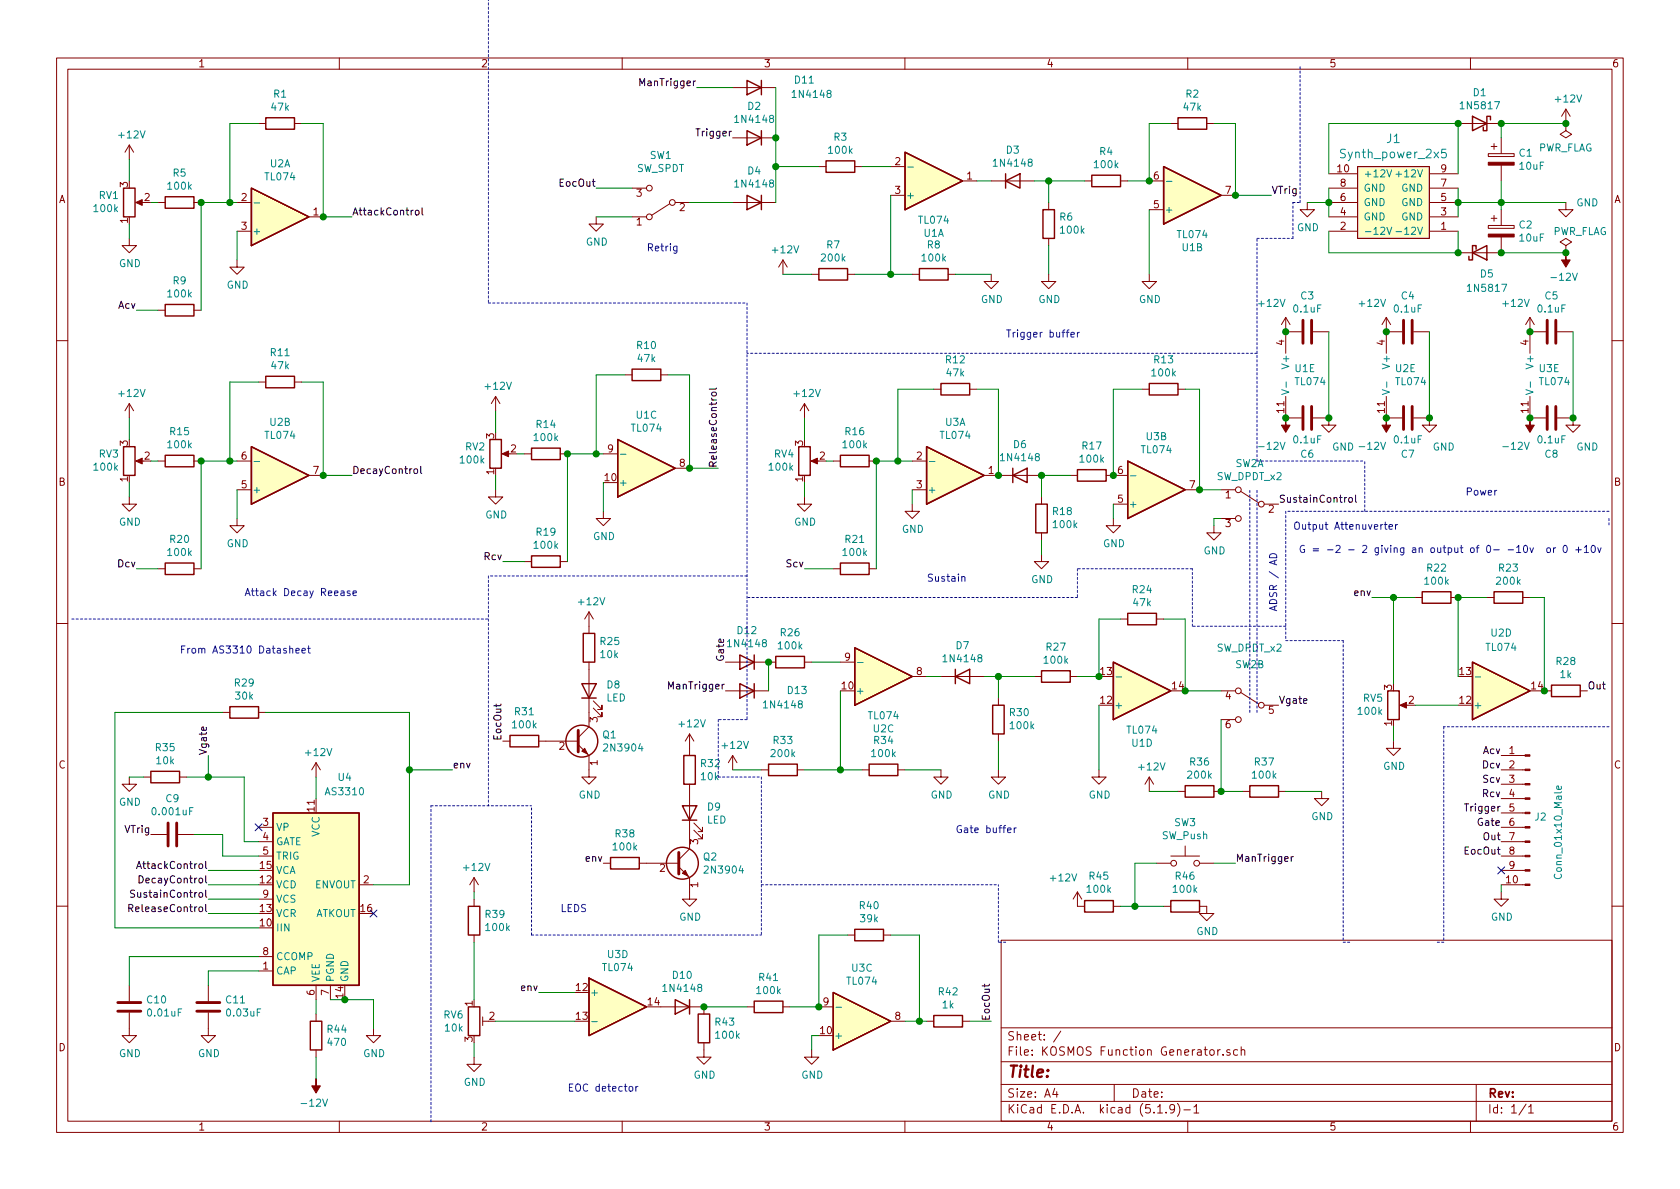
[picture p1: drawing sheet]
<svg xmlns="http://www.w3.org/2000/svg" width="297mm" height="210mm" viewBox="0 0 297 210" stroke-linecap="round" stroke-linejoin="round" font-family="sans-serif">
<g fill="none" stroke="#840000" stroke-width=".18">
<path d="M10 10.3h277v189.9h-277zM12 12.2h273v186.1h-273zM60 10.3v1.9M110 10.3v1.9M129.5 15.5h7.7M160 10.3v1.9M210 10.3v1.9M260 10.3v1.9M276.9 19.3l-.8 1.3M276.9 19.3v2.5M276.9 19.3l.7 1.3M22.9 25.6l-.8 1.3"/>
<path d="M22.9 25.6v2.6M22.9 25.6l.7 1.3M24.4 35.8h1M27.9 35.8h1.3M34.3 35.8h1.3M41.9 35.8h2.5M45.7 21.8h1.3M52.1 21.8h1.2M54.6 38.3h2.5M105.4 38.3v1.3h1.3l-1.3 1.3-1.3-1.3h1.3M111.8 38.3h2.5M111.8 33.3h2.5"/>
<path d="M118.4 36.1l-3.2 2M119.4 35.8h2.5M129.5 35.8h7.7M129.5 24.4h7.7M144.8 29.5h1.2M151.1 29.5h1.3M157.5 29.5h2.5M157.5 34.5h2.5M170.2 32h2.5M175.3 32h7.6M185.4 35.8v1.3M191.8 32h1.2"/>
<path d="M198.1 32h1.3M203.2 32h2.5M203.2 37.1h2.5M207 21.8h1.3M213.4 21.8h1.2M215.9 34.5h2.5M231.1 35.8v1.3h1.3l-1.3 1.2-1.2-1.2h1.2M234.9 35.8h5.1M234.9 38.3h5.1M234.9 33.3h5.1M234.9 30.7h5.1M240 29.5h12.7v12.7h-12.7z"/>
<path d="M252.7 35.8h5.1M252.7 38.3h5.1M252.7 33.3h5.1M252.7 30.7h5.1M257.8 21.8h7.6M263.1 27.2h4.6v.5h-4.6zM263.1 39.9h4.6v.5h-4.6zM263.7 25.9h1M263.7 38.6h1M264.2 25.4v1M264.2 38.1v1M265.4 24.4v2.8"/>
<path d="M265.4 29.2v2.8M265.4 37.1v2.8M276.9 35.8v1.3h1.2l-1.2 1.2-1.3-1.2h1.3M276.9 21.8v1.3l1 .6-1 .7-1.1-.7 1.1-.6M276.9 21.8h.1M22.9 42.2v1.2h1.2l-1.2 1.3-1.3-1.3h1.3M27.9 54.9h1.3M34.3 54.9h1.3M41.9 46v1.2h1.3l-1.3 1.3-1.3-1.3h1.3M41.9 40.9h2.5M138.4 46l-.7 1.2M138.4 46v2.5"/>
<path d="M138.4 46l.8 1.2M143.5 48.5h1.3M149.9 48.5h1.2M161.3 48.5h1.3M167.6 48.5h1.3M175.3 48.5v1.3h1.2l-1.2 1.2-1.3-1.2h1.3M185.4 48.5v1.3h1.3l-1.3 1.2-1.3-1.2h1.3M185.4 42.2v1.2M203.2 48.5v1.3h1.3l-1.3 1.2-1.3-1.2h1.3M227.3 56.1v6.4M227.3 58.7h2.8M227.3 56.1l-.7 1.3"/>
<path d="M227.3 56.1l.8 1.3M232.2 58.7h2.7M234.9 40.9h5.1M245.1 58.7h2.8M245.1 56.1v6.4M245.1 56.1l-.8 1.3M245.1 56.1l.8 1.3M249.9 58.7h2.8M252.7 40.9h5.1M265.4 41.9v2.8h-7.6M270.5 58.7h2.8M270.5 56.1l-.8 1.3"/>
<path d="M270.5 56.1v6.4M270.5 56.1l.8 1.3M275.3 58.7h2.8M276.9 43.4l1-.6-1-.6-1.1 .6 1.1 .6v1.3M276.9 44.7h.1M10 60.2h2M22.9 71.4v2.5M22.9 71.4l-.8 1.2M22.9 71.4l.7 1.2M45.7 67.6h1.3M52.1 67.6h1.2M87.6 70.1l-.7 1.3"/>
<path d="M87.6 70.1v2.5M87.6 70.1l.8 1.3M110.5 66.3h1.3M116.8 66.3h1.3M142.2 71.4l-.7 1.2M142.2 71.4v2.5M142.2 71.4l.8 1.2M165.1 68.8h1.3M171.4 68.8h1.3M201.9 68.8h1.3M208.3 68.8h1.2M227.3 70.1v3.8h2.8"/>
<path d="M232.2 73.9h2.7v1.3h1.3l-1.3 1.2-1.2-1.2h1.2M245.1 70.1v3.8h2.8M249.9 73.9h2.8v1.3h1.3l-1.3 1.2-1.2-1.2h1.2M270.5 70.1v3.8h2.8M275.3 73.9h2.8v1.3h1.3l-1.3 1.2-1.2-1.2h1.2M285 60.2h2M22.9 87.9v1.2h1.2l-1.2 1.3-1.3-1.3h1.3M24.4 81.5h1M27.9 81.5h1.3M34.3 81.5h1.3M41.9 91.7v1.3h1.3l-1.3 1.2-1.3-1.2h1.3M41.9 81.5h2.5"/>
<path d="M41.9 86.6h2.5M54.6 84.1h2.5M87.6 86.6v1.3h1.3l-1.3 1.2-1.2-1.2h1.2M89.2 80.3h1M92.7 80.3h1.3M92.7 99.3h1.3M99.1 80.3h1.2M99.1 99.3h1.2M106.7 90.4v1.3h1.2l-1.2 1.3-1.3-1.3h1.3M106.7 80.3h2.5M119.4 82.8h2.5M142.2 87.9v1.2h1.3l-1.3 1.3-1.2-1.3h1.2"/>
<path d="M143.8 81.5h1M147.3 81.5h1.3M153.7 81.5h1.2M161.3 89.1v1.3h1.3l-1.3 1.3-1.3-1.3h1.3M161.3 81.5h2.5M161.3 86.6h2.5M174 84.1h10.1M184.1 98v1.3h1.3l-1.3 1.3-1.2-1.3h1.2M184.1 87.9v1.2M184.1 94.2v1.3M189.2 84.1h1.3M195.6 84.1h3.8"/>
<path d="M196.8 91.7v1.3h1.3l-1.3 1.2-1.2-1.2h1.2M196.8 89.1h2.6M209.5 86.6h2.6M214.6 93v1.2h1.3l-1.3 1.3-1.2-1.3h1.2M215.9 86.6h2.5M215.9 91.7h2.5M219.3 86.9l3.2 2M223.5 89.1h2.6M10 110.3h2M27.9 100.6h1.3M34.3 100.6h1.3M104.1 108.2l-.7 1.3"/>
<path d="M104.1 108.2v3.8M104.1 117.1v11.4l-1.9 1.9M104.1 108.2l.8 1.3M128.3 117.1h8.9M142.2 117.1h1.3M147.3 100.6h1.3M148.6 117.1h2.5M153.7 100.6h1.2M161.3 119.6h2.5M166.4 119.6h7.6M182.9 119.6h1.2M189.2 119.6h1.3"/>
<path d="M198.1 109.5h1.3M204.5 109.5h1.2M250.2 105.7h1.3M256.5 105.7h1.3M262.9 105.7h1.3M269.2 105.7h1.3M285 110.3h2M22.9 137.4v1.3h1.2l-1.2 1.2-1.3-1.2h1.3M25.4 137.4h1.3M31.7 137.4h1.3M39.4 126h1.2M45.7 126h1.3"/>
<path d="M55.9 134.9l-.8 1.2M55.9 134.9v2.5M55.9 134.9l.7 1.2M88.9 131.1h1.3M95.2 131.1h7M102.2 131.7l1.9 1.9v3.8h1.3l-1.3 1.3-1.2-1.3h1.2M104.9 125.2l1.5 1.5v-.7v.7h-.7M104.9 123.9l1.5 1.6v-.8v.8h-.7M121.9 129.8l-.7 1.3M121.9 129.8v3.8M121.9 138.7v11.4l-1.9 1.9M121.9 129.8l.8 1.3"/>
<path d="M128.3 122.2h7.6M129.5 133.6l-.7 1.3M129.5 133.6v2.5M129.5 133.6l.8 1.3M134.6 136.1h1.3M141 136.1h1.2M152.4 136.1h1.3M158.7 136.1h1.3M166.4 136.1v1.3h1.2l-1.2 1.3-1.3-1.3h1.3M176.5 136.1v1.3h1.3l-1.3 1.3-1.2-1.3h1.2M176.5 123.4v1.3M176.5 129.8v1.3"/>
<path d="M194.3 136.1v1.3h1.3l-1.3 1.3-1.3-1.3h1.3M203.2 137.4l-.8 1.3M203.2 137.4v2.5M203.2 137.4l.8 1.3M208.3 139.9h1.2M214.6 139.9h1.3M215.9 122.2h2.5M215.9 127.2h2.5M219.3 122.4l3.2 2.1M219.7 139.9h1.3M223.5 124.7h2.6M226.1 139.9h1.2"/>
<path d="M233.7 139.9v1.3h1.2l-1.2 1.3-1.3-1.3h1.3M246.4 131.1v1.2h1.2l-1.2 1.3-1.3-1.3h1.3M247.9 124.7h1M265.4 136.1h4.2M265.4 138.7h4.2M265.4 133.6h4.2M273 122.2h1.3M279.4 122.2h1.3M26.7 147.6h2.8M31.5 147.6h2.8M45.7 151.4h2.6M45.7 148.8h2.6"/>
<path d="M45.7 146.3h2.6M45.7 159h2.6M63.5 156.5h2.5M83.8 155.2l-.7 1.3M83.8 155.2v2.5M83.8 159v1.3M83.8 155.2l.8 1.3M106.7 152.6h1.2M113 152.6h7M120 153.3l1.9 1.9v3.8h1.3l-1.3 1.3-1.3-1.3h1.3M122.7 146.8l1.5 1.5v-.7v.7h-.8M122.7 145.5l1.5 1.6v-.8v.8h-.8"/>
<path d="M190.5 157.7l-.8 1.3M190.5 157.7v2.6h1.3M190.5 157.7l.8 1.3M204.5 152.6h2.5M207 151.4h5.1M209.5 149.6v1.8M212.1 152.6h2.5M265.4 157.7v1.3h1.3l-1.3 1.3-1.2-1.3h1.2M265.4 156.5h4.2M265.4 153.9h4.2M265.4 151.4h4.2M265.4 148.8h4.2"/>
<path d="M265.4 146.3h4.2M265.4 143.8h4.2M265.4 141.2h4.2M10 160.2h2M22.9 179.1v4h1.2l-1.2 1.3-1.3-1.3h1.3M22.9 174.2v2.8M36.8 179.1v4h1.3l-1.3 1.3-1.2-1.3h1.2M36.8 174.2v2.8M45.7 171.7h2.6M45.7 169.2h2.6M55.9 174.2v2.6M55.9 179.3v1.3"/>
<path d="M58.4 174.2v2.6M83.8 165.3v1.3M85.3 179.8v1.6M116.8 178h7.7v1.3M132.1 178h1.2M138.4 178h1.3M144.8 178h2.5M149.9 165.3h1.2M156.2 165.3h1.3M177 166.3h108v32h-108zM196.8 160.3h1.3M205.7 160.3h1.3"/>
<path d="M212.1 160.3h1.3v1.2h1.2l-1.2 1.3-1.3-1.3h1.3M285 160.2h2M55.9 185.7v1.2M60 198.3v1.9M66 181.9v1.2h1.3l-1.3 1.3-1.2-1.3h1.2M83.8 186.9v1.3h1.3l-1.3 1.3-1.3-1.3h1.3M85.3 180.6h1.1M110 198.3v1.9M124.5 184.4v2.5h1.2l-1.2 1.3-1.3-1.3h1.3M143.5 185.7v1.2h1.3l-1.3 1.3-1.3-1.3h1.3M157.5 180.6h2.5M160 198.3v1.9"/>
<path d="M163.8 180.6h1.3M170.2 180.6h1.2M177 194.8h108M177 191.8h108M177 187.8h108M177 181.8h108M186.5 192.5l-.4 1h1M186.8 193v1M187.6 182.3l-1.3 2M197 191.8v3M204.7 196.8h.8M206.2 196.7v.1"/>
<path d="M207.7 196l-.1 .1a.48 .48 0 0 1-.6 .1l-.2-.2 .2-.6a.48 .48 0 0 1 .6 .1 1.27 1.27 0 0 1-.2 1.2l-.4 .1M208.2 195.1a1.71 1.71 0 0 1 0 2.3M209.3 196.3h1.2M210 198.3v1.9M211.1 195.8l.4-.5v1.5M211.1 196.8h.9M214 185.7l.2-.1 .4 .1v.8l-.2 .1-.4-.1zM215.3 185.6v1M215.7 185.6l-.4 .3M216.3 186.5v.1M217.4 185.7l-.3-.1-.2 .2 .1 .2 .4 .2v.3h-.5M218.8 185.7l-.4-.1-.3 .3 .1 .6 .2 .1 .4-.1"/>
<path d="M219.5 185.7l.2-.1 .3 .1 .1 .9M219.5 185.1v1.5M260 198.3v1.9M261 191.8v6.5M269.8 195.2l-1.2 2M270.3 195.8l.4-.5v1.5M270.3 196.8h.8"/>
<circle cx="114.8" cy="38.3" r=".51"/>
<circle cx="114.8" cy="33.3" r=".51"/>
<circle cx="118.9" cy="35.8" r=".51"/>
<circle cx="218.9" cy="86.6" r=".51"/>
<circle cx="218.9" cy="91.7" r=".51"/>
<circle cx="223" cy="89.1" r=".51"/>
<circle cx="218.9" cy="122.2" r=".51"/>
<circle cx="218.9" cy="127.2" r=".51"/>
<circle cx="223" cy="124.7" r=".51"/>
<circle cx="207.5" cy="152.6" r=".51"/>
<circle cx="211.6" cy="152.6" r=".51"/>
</g>
<g fill="#ffffc2" stroke="#ffffc2" stroke-width=".18">
<path d="M196.8 117.1l10.2 5.1-10.2 5z"/>
<path d="M160 26.9l10.2 5.1-10.2 5.1z"/>
<path d="M205.7 29.5l10.2 5-10.2 5.1z"/>
<path d="M151.1 114.5l10.2 5.1-10.2 5.1z"/>
<path d="M163.8 79l10.2 5.1-10.2 5z"/>
<path d="M199.4 81.5l10.1 5.1-10.1 5.1z"/>
<path d="M147.3 175.5l10.2 5.1-10.2 5.1z"/>
<path d="M104.1 173l10.2 5-10.2 5.1z"/>
<path d="M240 29.5h12.7v12.7h-12.7z"/>
<path d="M109.2 77.7l10.2 5.1-10.2 5.1z"/>
<path d="M260.3 117.1l10.2 5.1-10.2 5z"/>
<path d="M44.4 79l10.2 5.1-10.2 5z"/>
<path d="M48.3 143.8h15.2v30.4h-15.2z"/>
<path d="M44.4 33.3l10.2 5-10.2 5.1z"/>
</g>
<g fill="none" stroke="#840000" stroke-width=".25">
<path d="M132.1 14.2l2.5 1.3-2.5 1.3zM134.6 14.2v2.6M21.8 33.3h2.1v5h-2.1zM29.2 34.8h5.1v2h-5.1zM44.4 33.3l10.2 5-10.2 5.1zM47 20.8h5.1v2.1h-5.1zM132.1 34.5l2.5 1.3-2.5 1.3zM132.1 23.1l2.5 1.3-2.5 1.2zM134.6 23.1v2.5M134.6 34.5v2.6M146 28.4h5.1v2.1h-5.1zM160 26.9l10.2 5.1-10.2 5.1z"/>
<path d="M177.8 32l2.5-1.3v2.6zM177.8 30.7v2.6M184.4 37.1h2v5.1h-2zM193 31h5.1v2h-5.1zM205.7 29.5l10.2 5-10.2 5.1zM208.3 20.8h5.1v2.1h-5.1zM260.3 20.6l2.6 1.2-2.6 1.3zM263.5 21.2v-.6h-.6v2.5h-.6v-.6M29.2 53.8h5.1v2.1h-5.1zM144.8 47.5h5.1v2h-5.1zM162.6 47.5h5v2h-5zM260.3 44.7l2.6-1.3v2.6z"/>
<path d="M261 44.1v-.7h-.7v2.6h-.6v-.7M21.8 79h2.1v5.1h-2.1zM44.4 79l10.2 5.1-10.2 5zM47 66.5h5.1v2.1h-5.1zM86.6 77.7h2v5.1h-2zM94 79.2h5.1v2.1h-5.1zM109.2 77.7l10.2 5.1-10.2 5.1zM111.8 65.3h5v2h-5zM141.2 79h2.1v5.1h-2.1zM163.8 79l10.2 5.1-10.2 5zM166.4 67.8h5v2h-5zM203.2 67.8h5.1v2h-5.1z"/>
<path d="M29.2 99.6h5.1v2h-5.1zM29.2 80.5h5.1v2h-5.1zM94 98.3h5.1v2h-5.1zM148.6 80.5h5.1v2h-5.1zM148.6 99.6h5.1v2h-5.1zM179.1 84.1l2.5-1.3v2.5zM179.1 82.8v2.5M183.1 89.1h2.1v5.1h-2.1zM190.5 83.1h5.1v2h-5.1zM199.4 81.5l10.1 5.1-10.1 5.1zM103.1 112h2.1v5.1h-2.1zM130.8 115.8l2.5 1.3-2.5 1.3z"/>
<path d="M133.3 115.8v2.6M137.2 116.1h5v2h-5zM151.1 114.5l10.2 5.1-10.2 5.1zM168.9 119.6l2.5-1.2v2.5zM168.9 118.4v2.5M184.1 118.6h5.1v2h-5.1zM196.8 117.1l10.2 5.1-10.2 5zM199.4 108.5h5.1v2h-5.1zM251.5 104.6h5v2.1h-5zM260.3 117.1l10.2 5.1-10.2 5zM264.2 104.6h5v2.1h-5zM26.7 136.4h5v2h-5z"/>
<path d="M40.6 125h5.1v2h-5.1zM90.2 130h5v2.1h-5zM102.9 120.9h2.5l-1.3 2.5zM102.9 123.4h2.5M120.9 133.6h2v5.1h-2zM130.8 120.9l2.5 1.3-2.5 1.2zM133.3 120.9v2.5M135.9 135.1h5.1v2.1h-5.1zM153.7 135.1h5v2.1h-5zM175.5 124.7h2v5.1h-2zM209.5 138.9h5.1v2.1h-5.1zM221 138.9h5.1v2.1h-5.1z"/>
<path d="M245.4 122.2h2v5h-2zM274.3 121.2h5.1v2h-5.1zM48.3 143.8h15.2v30.4h-15.2zM107.9 151.6h5.1v2.1h-5.1zM120.6 142.5h2.6l-1.3 2.5zM120.6 145h2.6M191.8 159.3h5v2h-5zM207 159.3h5.1v2h-5.1zM82.8 178h2v5.1h-2zM82.8 160.3h2v5h-2zM104.1 173l10.2 5-10.2 5.1zM119.4 176.8l2.5 1.2-2.5 1.3z"/>
<path d="M121.9 176.8v2.5M123.4 179.3h2.1v5.1h-2.1zM133.3 177h5.1v2.1h-5.1zM147.3 175.5l10.2 5.1-10.2 5.1zM151.1 164.3h5.1v2.1h-5.1zM165.1 179.6h5.1v2h-5.1zM54.9 180.6h2v5.1h-2z"/>
<circle cx="102.9" cy="131.1" r="2.82"/>
<circle cx="120.6" cy="152.6" r="2.82"/>
</g>
<g fill="none" stroke="#008484" stroke-width=".18">
<path d="M44.9 35.9h1M160.5 29.5h1M206.2 32.1h1M245.2 30l.4 1.3 .5-1.3M246.8 30.8h1M255.7 26.4h-.8v.7l.2-.1h.5l.1 .2v.6l-.3 .1h-.3l-.2-.1M245.2 40.2l.4 1.2 .5-1.2M246.8 41h1M226.6 68.9l1.3 .4-1.3 .5M227.4 67.5v1M244.4 68.9l1.3 .4-1.3 .5M245.2 67.5v1"/>
<path d="M269.8 68.9l1.3 .4-1.3 .5M270.6 67.5v1M44.9 81.6h1M109.7 80.3h1M164.3 81.6h1M199.9 84.1h1M151.6 117.2h1M197.3 119.7h1M260.8 119.7h1M276 139l.1 .4-.2 .2-.6-.1v-.5h.2l.1 .6M147.8 178.1h1M104.6 180.7h1"/>
</g>
<g fill="none" stroke="#840000" stroke-width=".51">
<path d="M230.4 56.6v4.1M231.9 56.6v4.1M248.2 56.6v4.1M249.7 56.6v4.1M273.6 56.6v4.1M275.1 56.6v4.1M230.4 71.9v4M231.9 71.9v4M248.2 71.9v4M249.7 71.9v4M273.6 71.9v4M275.1 71.9v4"/>
<path d="M102.2 129.2v3.8M29.7 145.5v4.1M31.2 145.5v4.1M120 150.7v3.9M20.8 177.3h4.1M20.8 178.8h4.1M34.8 177.3h4.1M34.8 178.8h4.1"/>
</g>
<g fill="#840000" stroke="#840000" stroke-width=".18">
<path d="M227.3 73.9v1.3h.8l-.8 1.2-.7-1.2h.7z"/>
<path d="M247.5 124.7l1.2-.5v1z"/>
<path d="M270.5 73.9v1.3h.8l-.8 1.2-.8-1.2h.8z"/>
<path d="M143.4 81.5l1.1-.5v1z"/>
<path d="M102.9 132.8l.5-.5 .5 1z"/>
<path d="M263.1 28.7h4.6v.5h-4.6z"/>
<path d="M263.1 41.4h4.6v.5h-4.6z"/>
<path d="M276.9 44.7v1.3h.7l-.7 1.2-.8-1.2h.8z"/>
<path d="M120.6 154.4l.6-.5 .5 1z"/>
<path d="M269.6 156.3h.9v.3h-.9z"/>
<path d="M269.6 153.8h.9v.2h-.9z"/>
<path d="M269.6 151.3h.9v.2h-.9z"/>
<path d="M269.6 148.7h.9v.3h-.9z"/>
<path d="M269.6 146.2h.9v.2h-.9z"/>
<path d="M269.6 143.6h.9v.3h-.9z"/>
<path d="M269.6 141.1h.9v.2h-.9z"/>
<path d="M269.6 138.6h.9v.2h-.9z"/>
<path d="M269.6 136h.9v.3h-.9z"/>
<path d="M269.6 133.5h.9v.2h-.9z"/>
<path d="M24 35.8l1.1-.5v1z"/>
<path d="M245.1 73.9v1.3h.8l-.8 1.2-.8-1.2h.8z"/>
<path d="M24 81.5l1.1-.5v1z"/>
<path d="M88.8 80.3l1.1-.5v1z"/>
<path d="M55.9 190.7v1.3h.7l-.7 1.3-.8-1.3h.8z"/>
</g>
<g fill="none" stroke="#0000c2" stroke-width=".18" stroke-dasharray=".4 .4">
<path d="M86.4 0v53.6M228.6 35.8h1.3M229.9 35.8v-24.1M86.4 53.6h45.7M132.1 53.6v73.6M222.2 42.2h6.4M228.6 42.2v-6.4M222.2 62.5h-90.1M222.2 81.5v-39.3M222.2 81.5h19.1M227.3 90.4v22.9M241.3 90.4v-8.9"/>
<path d="M284.5 90.4h-57.2M284.5 91.7v1.3M12.7 109.5h73.7M86.4 101.8v40.7M132.1 101.8h-45.7M190.5 100.6v5.1M190.5 105.7h-58.4M210.8 110.7v-10.1M210.8 100.6h-20.3M227.3 113.3h10.2M227.3 110.7h-16.5M237.5 113.3v53.3"/>
<path d="M127 127.2v10.2M127 137.4h7.6M132.1 127.2h-5.1M134.6 137.4v27.9M221 126v-39.4M222.2 126v-39.4M255.3 128.5v38.1M284.5 128.5h-29.2M76.2 142.5h17.8M134.6 156.5h41.9M94 165.3v-22.8M94 165.3h40.6"/>
<path d="M176.5 166.6v-10.1M177.8 166.6h-1.3M237.5 166.6h1.3M255.3 166.6h-1.3M76.2 198.4v-55.9"/>
</g>
<g fill="none" stroke="#008400" stroke-width=".18">
<path d="M123.2 15.5h6.3M137.2 15.5v20.3M22.9 28.2v3.8M22.9 39.6v2.6M26.7 35.8h1.2M41.9 35.8h-6.3v19.1M45.7 21.8h-5.1v14M53.3 21.8h3.8v16.5h5.1M105.4 38.3h6.4M105.4 33.3h6.4M121.9 35.8h7.6M137.2 29.5h7.6"/>
<path d="M152.4 29.5h5.1M157.5 34.5v14M172.7 32h2.6M182.9 32h8.9M185.4 32v3.8M203.2 37.1v11.4M207 21.8h-3.8v10.2h-3.8M214.6 21.8h3.8v12.7h6.4M231.1 35.8h3.8M234.9 30.7v-8.9h22.9v8.9M234.9 33.3v5M257.8 35.8h19.1"/>
<path d="M257.8 33.3v5M265.4 32v5.1M276.9 21.8h-11.5v2.6M24.1 54.9h3.8M41.9 40.9v5.1M138.4 48.5h5.1M151.1 48.5h10.2M168.9 48.5h6.4M185.4 43.4v5.1M234.9 40.9v3.8h22.9v-3.8M234.9 58.7v15.2M252.7 58.7v15.2"/>
<path d="M265.4 44.7h11.5M278.1 58.7v15.2M22.9 73.9v3.8M45.7 67.6h-5.1v13.9M53.3 67.6h3.8v16.5h5.1M87.6 72.6v3.8M110.5 66.3h-5.1v14M118.1 66.3h3.8v16.5h5.1M142.2 73.9v3.8M165.1 68.8h-6.4v12.7M172.7 68.8h3.8v15.3M201.9 68.8h-5.1v15.3"/>
<path d="M209.5 68.8h2.6v17.8h3.8M22.9 85.3v2.6M26.7 81.5h1.2M41.9 81.5h-6.3v19.1M41.9 86.6v5.1M87.6 84.1v2.5M88.9 99.3h3.8M91.4 80.3h1.3M106.7 80.3h-6.4v19M106.7 85.3v5.1M142.2 85.3v2.6M146 81.5h1.3"/>
<path d="M161.3 81.5h-6.4v19.1M161.3 86.6v2.5M184.1 95.5v2.5M189.2 84.1h-5.1v3.8M196.8 89.1v2.6M215.9 91.7h-1.3v1.3M24.1 100.6h3.8M135.9 117.1v5.1M142.2 100.6h5.1M143.5 117.1h5.1M163.8 119.6h2.6M174 119.6h8.9"/>
<path d="M176.5 119.6v3.8M198.1 109.5h-3.8v10.1h-3.8M205.7 109.5h3.8v12.7h6.4M242.6 105.7h7.6M246.4 105.7v15.2M262.9 105.7h-5.1v13.9M270.5 105.7h2.5v16.5M22.9 137.4h2.5M33 137.4h10.2v11.4h2.5M36.8 133.6v3.8M39.4 126h-19.1v38.1h25.4M47 126h25.4v30.5h-6.4"/>
<path d="M55.9 137.4v3.8M72.4 136.1h7.6M129.5 136.1h5.1M142.2 136.1h10.2M148.6 122.2v13.9M160 136.1h6.4M176.5 131.1v5M194.3 124.7v11.4M203.2 139.9h5.1M215.9 127.2v12.7h3.8M227.3 139.9h6.4M246.4 128.5v2.6"/>
<path d="M250.2 124.7h7.6M34.3 147.6h5.1v3.8h6.3M36.8 156.5h8.9M36.8 153.9h8.9M36.8 159h8.9M83.8 157.7v1.3M204.5 152.6h-3.8v7.7M214.6 152.6h3.8M265.4 156.5v1.2M36.8 161.5h8.9M45.7 171.7h-8.9v2.5M45.7 169.2h-22.8v5"/>
<path d="M55.9 176.8v2.5M58.4 176.8h7.6v5.1M83.8 166.6v10.2M95.2 175.5h6.4M124.5 178h7.6M149.9 165.3h-5.1v12.7h-5.1M157.5 165.3h5.1v15.3M198.1 160.3h7.6M55.9 186.9v3.8M83.8 184.4v2.5M87.6 180.6h14M144.8 183.1h-1.3v2.6"/>
<path d="M160 180.6h3.8M171.4 180.6h3.9"/>
</g>
<g fill="none" stroke="#000" stroke-width=".18">
<path d="M73.5 37.2h.3l.3 .2-.1 .6h-.3l-.2-.1zM74.6 36.7v1.1l.2 .2M125.9 69.5l.5-.2 .3 .3-.1 .3-.5 .1-.3-.2zM126.7 68.6l-.2 .2h-1.1M73.2 83l.2-.1 .3 .1 .1 .1-.1 .6h-.3l-.2-.1zM74.4 82.5v1.1l.2 .1M238.6 88h.3l.2 .1-.1 .7h-.3l-.2-.2zM239.7 87.5v1.1l.2 .2M87.7 124.5v.5M88.6 124.5l-.2 .3h-1.1M23.8 157.5l-.5-.1-.2 .3 .1 .3 .5 .2v.3l-.2 .2-.4-.1M24.2 153.6l.4-1.3 .4 1.3"/>
<path d="M24.3 153.2h.6M24.6 154.9a.64 .64 0 0 1 .7 .6 .64 .64 0 0 1-.7 .6zM36.4 159.9v1.1l.2 .2M36.4 157.4v1.1l.2 .2M36.4 154.9v1.1l.2 .1M36.4 152.3v1.1l.2 .2M228.3 151.5v.8M228.7 151.5l-.4 .2M22.8 160.6l.6-.1v-.4l-.1-.2h-.5v1.3M23.1 160.6l.4 .6M174.1 174v.5M174.9 174l-.1 .3h-1.1"/>
</g>
<g fill="none" stroke="#0000c2" stroke-width=".18">
<path d="M119.7 43.5l-.1 1.2-.1 .1-.3-.1M119.7 43.6l-.4-.1-.2 .3 .1 .5h.5M189.4 59.2l.6-.1-.1-.3h-.4l-.1 .1v.7h.5M190.5 58.8v.8M190.9 58.8l-.4 .2M224.6 98a.67 .67 0 0 1 .8-.1 .67 .67 0 0 1 .3 .7h-1.2zM244.8 92.8h.4M244.9 92.3v1.1l.3 .2M245.6 93.2l.6-.1v-.3h-.4l-.2 .1 .1 .6h.5M246.7 92.8v.8M247.1 92.8l-.4 .2M266.6 97.2h1"/>
<path d="M268.1 96.8l.4-.4v1.3M268.1 97.7h.8M269.5 96.6l.2-.2a.69 .69 0 0 1 .4 .7 .69 .69 0 0 1-.4 .6l-.3-.2v-.3zM270.5 96.9l.3 .8 .3-.8M273.6 96.9h.3l.2 .1v.5l-.1 .2h-.3l-.2-.1v-.5zM274.7 96.9v.8M275.1 96.9l-.4 .2M276.6 96.5l.1-.1a.67 .67 0 0 1 .4 .7 .67 .67 0 0 1-.4 .6 .83 .83 0 0 1-.1-1.2zM278.6 97.2h1M279.1 96.7v1M280.1 96.8l.4-.4v1.3M280.1 97.7h.7"/>
<path d="M281.5 96.6l.1-.2a.67 .67 0 0 1 .5 .7 .67 .67 0 0 1-.5 .6l-.3-.5zM282.5 96.9l.3 .8 .3-.8M52.3 115.1l.6-.1v-.3l-.4-.1-.2 .2 .1 .6h.5M53.4 115.1l.6-.1-.1-.3-.3-.1-.2 .2 .1 .6h.4M54.4 114.6h.5M54.6 114.2v1.1l.3 .2M60.3 104.5h.5v.8M60.8 104.8h-.4l-.2 .2 .1 .3h.5M61.9 104.5h-.3l-.2 .2v.1l.5 .2v.3h-.5M62.4 104.9l.6-.1v-.3h-.4l-.2 .2 .1 .6h.5M170.1 102.1l.2-.2 .2 .1 .1 .8M178.2 146.8l.6-.1-.1-.2-.3-.1-.2 .2v.6h.5"/>
<path d="M179.3 146.4v.8M179.7 146.4l-.3 .1-.1 .1M111.3 192.2l.3-.1 .2 .1 .1 .5-.1 .2-.3 .1-.2-.2zM112.4 192.1v.9M112.8 192.1l-.4 .2"/>
</g>
<g fill="#008400" stroke="#008400" stroke-width=".25">
<circle cx="100.3" cy="80.3" r=".51"/>
<circle cx="200.7" cy="160.3" r=".51"/>
<circle cx="57.2" cy="38.3" r=".51"/>
<circle cx="57.2" cy="84.1" r=".51"/>
<circle cx="121.9" cy="82.8" r=".51"/>
<circle cx="105.4" cy="80.3" r=".51"/>
<circle cx="252.7" cy="73.9" r=".51"/>
<circle cx="40.6" cy="81.5" r=".51"/>
<circle cx="276.9" cy="21.8" r=".51"/>
<circle cx="276.9" cy="44.7" r=".51"/>
<circle cx="35.6" cy="81.5" r=".51"/>
<circle cx="135.9" cy="117.1" r=".51"/>
<circle cx="36.8" cy="137.4" r=".51"/>
<circle cx="265.4" cy="35.8" r=".51"/>
<circle cx="40.6" cy="35.8" r=".51"/>
<circle cx="35.6" cy="35.8" r=".51"/>
<circle cx="61" cy="176.8" r=".51"/>
<circle cx="137.2" cy="24.4" r=".51"/>
<circle cx="245.1" cy="73.9" r=".51"/>
<circle cx="245.1" cy="58.7" r=".51"/>
<circle cx="209.6" cy="122.2" r=".51"/>
<circle cx="203.2" cy="32" r=".51"/>
<circle cx="218.4" cy="34.5" r=".51"/>
<circle cx="148.6" cy="136.1" r=".51"/>
<circle cx="246.4" cy="105.7" r=".51"/>
<circle cx="176.5" cy="119.6" r=".51"/>
<circle cx="257.8" cy="105.7" r=".51"/>
<circle cx="273" cy="122.2" r=".51"/>
<circle cx="194.3" cy="119.6" r=".51"/>
<circle cx="154.9" cy="81.5" r=".51"/>
<circle cx="215.9" cy="139.9" r=".51"/>
<circle cx="137.2" cy="29.5" r=".51"/>
<circle cx="235" cy="35.8" r=".51"/>
<circle cx="257.8" cy="35.8" r=".51"/>
<circle cx="257.8" cy="21.8" r=".51"/>
<circle cx="257.8" cy="44.7" r=".51"/>
<circle cx="265.4" cy="21.8" r=".51"/>
<circle cx="265.4" cy="44.7" r=".51"/>
<circle cx="157.5" cy="48.5" r=".51"/>
<circle cx="278.1" cy="73.9" r=".51"/>
<circle cx="158.8" cy="81.5" r=".51"/>
<circle cx="176.5" cy="84.1" r=".51"/>
<circle cx="196.9" cy="84.1" r=".51"/>
<circle cx="184.2" cy="84.1" r=".51"/>
<circle cx="212.1" cy="86.6" r=".51"/>
<circle cx="72.4" cy="136.1" r=".51"/>
<circle cx="124.5" cy="178" r=".51"/>
<circle cx="144.8" cy="178" r=".51"/>
<circle cx="162.6" cy="180.6" r=".51"/>
<circle cx="235" cy="73.9" r=".51"/>
<circle cx="227.3" cy="73.9" r=".51"/>
<circle cx="227.3" cy="58.7" r=".51"/>
<circle cx="270.5" cy="73.9" r=".51"/>
<circle cx="270.5" cy="58.7" r=".51"/>
<circle cx="185.4" cy="32" r=".51"/>
</g>
<path d="M45.1 145.7l1.2 1.2M46.3 145.7l-1.2 1.2M264.8 153.3l1.2 1.2M266 153.3l-1.2 1.2M65.4 160.9l1.2 1.2M66.6 160.9l-1.2 1.2" fill="none" stroke="#000084" stroke-width=".18"/>
<text font-size="2.8" fill="#840000" x="178" y="190.5">Title:</text>
<g font-size="2.1" fill="#008484">
<text x="237.4" y="28">Synth_power_2x5</text>
<text x="245.2" y="25.3">J1</text>
</g>
<g font-size="2.1" fill="#840000">
<text x="178" y="184">Sheet: /</text>
<text x="178" y="186.7">File: KOSMOS Function Generator.sch</text>
<text x="178" y="196.9">KiCad E.D.A. kicad (5.1.9)-1</text>
<text x="178" y="194.1">Size: A4</text>
<text x="200" y="194.1">Date:</text>
<text x="263" y="194.1">Rev:</text>
<text x="263" y="196.9">Id: 1/1</text>
</g>
<g font-size="1.8" fill="#840000">
<text x="35" y="11.9">1</text>
<text x="85" y="11.9">2</text>
<text x="135" y="11.9">3</text>
<text x="185" y="11.9">4</text>
<text x="235" y="11.9">5</text>
<text x="285" y="11.9">6</text>
<text x="158.3" y="29.2">2</text>
<text x="10.4" y="35.9">A</text>
<text x="22.6" y="33.1" transform="rotate(-90 22.6 33.1)">3</text>
<text x="25.6" y="35.6">2</text>
<text x="42.7" y="35.6">2</text>
<text x="112.5" y="34.8">3</text>
<text x="158.3" y="34.3">3</text>
<text x="171" y="31.7">1</text>
<text x="204" y="31.7">6</text>
<text x="216.7" y="34.3">7</text>
<text x="236.5" y="30.5">10</text>
<text x="237" y="35.6">6</text>
<text x="237" y="33">8</text>
<text x="254.8" y="35.6">5</text>
<text x="254.8" y="33">7</text>
<text x="254.8" y="30.5">9</text>
<text x="285.4" y="35.9">A</text>
<text x="22.6" y="39.5" transform="rotate(-90 22.6 39.5)">1</text>
<text x="42.7" y="40.6">3</text>
<text x="55.4" y="38.1">1</text>
<text x="112.5" y="39.9">1</text>
<text x="120.2" y="37.3">2</text>
<text x="204" y="36.8">5</text>
<text x="237" y="40.6">2</text>
<text x="237" y="38.1">4</text>
<text x="254.8" y="40.6">1</text>
<text x="254.8" y="38.1">3</text>
<text x="227.1" y="61.1" transform="rotate(-90 227.1 61.1)">4</text>
<text x="244.9" y="61.1" transform="rotate(-90 244.9 61.1)">4</text>
<text x="270.3" y="61.1" transform="rotate(-90 270.3 61.1)">4</text>
<text x="87.4" y="77.6" transform="rotate(-90 87.4 77.6)">3</text>
<text x="227.1" y="73" transform="rotate(-90 227.1 73)">11</text>
<text x="244.9" y="73" transform="rotate(-90 244.9 73)">11</text>
<text x="270.3" y="73" transform="rotate(-90 270.3 73)">11</text>
<text x="22.6" y="78.8" transform="rotate(-90 22.6 78.8)">3</text>
<text x="25.6" y="81.3">2</text>
<text x="42.7" y="81.3">6</text>
<text x="55.4" y="83.8">7</text>
<text x="87.4" y="83.9" transform="rotate(-90 87.4 83.9)">1</text>
<text x="90.3" y="80">2</text>
<text x="107.5" y="80">9</text>
<text x="120.2" y="82.5">8</text>
<text x="142" y="78.8" transform="rotate(-90 142 78.8)">3</text>
<text x="144.9" y="81.3">2</text>
<text x="162.1" y="81.3">2</text>
<text x="174.8" y="83.8">1</text>
<text x="197.6" y="83.8">6</text>
<text x="10.4" y="85.9">B</text>
<text x="22.6" y="85.2" transform="rotate(-90 22.6 85.2)">1</text>
<text x="42.7" y="86.4">5</text>
<text x="107" y="85.1">10</text>
<text x="142" y="85.2" transform="rotate(-90 142 85.2)">1</text>
<text x="162.1" y="86.4">3</text>
<text x="197.6" y="88.9">5</text>
<text x="210.3" y="86.4">7</text>
<text x="216.7" y="88.1">1</text>
<text x="285.4" y="85.9">B</text>
<text x="216.7" y="93.2">3</text>
<text x="224.3" y="90.7">2</text>
<text x="149.4" y="116.8">9</text>
<text x="162.1" y="119.4">8</text>
<text x="194.6" y="119.4">13</text>
<text x="258.1" y="119.4">13</text>
<text x="148.9" y="121.9">10</text>
<text x="194.6" y="124.5">12</text>
<text x="207.3" y="121.9">14</text>
<text x="216.7" y="123.7">4</text>
<text x="246.1" y="122" transform="rotate(-90 246.1 122)">3</text>
<text x="249.1" y="124.5">2</text>
<text x="258.1" y="124.5">12</text>
<text x="270.8" y="121.9">14</text>
<text x="105.7" y="127.7" transform="rotate(-90 105.7 127.7)">3</text>
<text x="216.7" y="128.8">6</text>
<text x="224.3" y="126.2">5</text>
<text x="246.1" y="128.4" transform="rotate(-90 246.1 128.4)">1</text>
<text x="10.4" y="135.9">C</text>
<text x="98.9" y="132.6">2</text>
<text x="105.7" y="135.4" transform="rotate(-90 105.7 135.4)">1</text>
<text x="266.9" y="133.3">1</text>
<text x="266.9" y="135.9">2</text>
<text x="285.4" y="135.9">C</text>
<text x="55.6" y="143.5" transform="rotate(-90 55.6 143.5)">11</text>
<text x="266.9" y="138.4">3</text>
<text x="266.9" y="141">4</text>
<text x="266.9" y="143.5">5</text>
<text x="46.5" y="146">3</text>
<text x="46.5" y="148.6">4</text>
<text x="123.4" y="149.3" transform="rotate(-90 123.4 149.3)">3</text>
<text x="266.9" y="146">6</text>
<text x="266.9" y="148.6">7</text>
<text x="46" y="153.7">15</text>
<text x="46.5" y="151.1">5</text>
<text x="116.7" y="154.2">2</text>
<text x="266.9" y="151.1">8</text>
<text x="266.9" y="153.7">9</text>
<text x="46" y="156.2">12</text>
<text x="46" y="161.3">13</text>
<text x="46.5" y="158.7">9</text>
<text x="63.8" y="161.3">16</text>
<text x="64.3" y="156.2">2</text>
<text x="123.4" y="156.9" transform="rotate(-90 123.4 156.9)">1</text>
<text x="266.4" y="156.2">10</text>
<text x="46" y="163.8">10</text>
<text x="46.5" y="171.4">1</text>
<text x="46.5" y="168.9">8</text>
<text x="55.6" y="176" transform="rotate(-90 55.6 176)">6</text>
<text x="58.2" y="176" transform="rotate(-90 58.2 176)">7</text>
<text x="60.7" y="176.5" transform="rotate(-90 60.7 176.5)">14</text>
<text x="83.6" y="177.9" transform="rotate(-90 83.6 177.9)">1</text>
<text x="101.9" y="175.3">12</text>
<text x="114.6" y="177.8">14</text>
<text x="145.6" y="177.8">9</text>
<text x="10.4" y="185.9">D</text>
<text x="83.6" y="184.2" transform="rotate(-90 83.6 184.2)">3</text>
<text x="86.5" y="180.3">2</text>
<text x="101.9" y="180.3">13</text>
<text x="145.1" y="182.9">10</text>
<text x="158.3" y="180.3">8</text>
<text x="285.4" y="185.9">D</text>
<text x="35" y="199.9">1</text>
<text x="85" y="199.9">2</text>
<text x="135" y="199.9">3</text>
<text x="185" y="199.9">4</text>
<text x="235" y="199.9">5</text>
<text x="285" y="199.9">6</text>
</g>
<g font-size="1.8" fill="#008484">
<text x="48.4" y="17.3">R1</text>
<text x="140.4" y="17.3">1N4148</text>
<text x="140.6" y="14.8">D11</text>
<text x="209.7" y="17.3">R2</text>
<text x="260.5" y="17">D1</text>
<text x="48.1" y="19.6">47k</text>
<text x="130.3" y="21.7">1N4148</text>
<text x="132.2" y="19.4">D2</text>
<text x="209.3" y="19.6">47k</text>
<text x="258.5" y="19.3">1N5817</text>
<text x="275.2" y="18.1">+12V</text>
<text x="21.2" y="24.5">+12V</text>
<text x="47.8" y="29.6">U2A</text>
<text x="114.9" y="28.1">SW1</text>
<text x="146.6" y="27.2">100k</text>
<text x="147.5" y="24.9">R3</text>
<text x="176" y="29.5">1N4148</text>
<text x="178" y="27.2">D3</text>
<text x="193.6" y="29.7">100k</text>
<text x="194.5" y="27.4">R4</text>
<text x="268.6" y="27.7">C1</text>
<text x="271.9" y="26.8">PWR_FLAG</text>
<text x="17.6" y="35.2">RV1</text>
<text x="29.8" y="33.5">100k</text>
<text x="30.6" y="31.2">R5</text>
<text x="47" y="31.9">TL074</text>
<text x="112.5" y="30.4">SW_SPDT</text>
<text x="130.3" y="33.2">1N4148</text>
<text x="132.2" y="30.9">D4</text>
<text x="160.1" y="35.2">+</text>
<text x="241" y="31.4">+12V</text>
<text x="241" y="33.9">GND</text>
<text x="247.5" y="31.4">+12V</text>
<text x="247.8" y="33.9">GND</text>
<text x="268.8" y="30">10uF</text>
<text x="16.7" y="37.5">100k</text>
<text x="44.6" y="41.5">+</text>
<text x="162.6" y="39.6">TL074</text>
<text x="163.3" y="41.9">U1A</text>
<text x="187.4" y="39">R6</text>
<text x="187.6" y="41.3">100k</text>
<text x="205.9" y="37.7">+</text>
<text x="229.3" y="40.9">GND</text>
<text x="241" y="41.5">-12V</text>
<text x="241" y="39">GND</text>
<text x="241" y="36.4">GND</text>
<text x="247.8" y="39">GND</text>
<text x="247.8" y="36.4">GND</text>
<text x="248" y="41.5">-12V</text>
<text x="268.6" y="40.4">C2</text>
<text x="274.4" y="41.6">PWR_FLAG</text>
<text x="278.7" y="36.5">GND</text>
<text x="21" y="47.2">GND</text>
<text x="103.6" y="43.4">GND</text>
<text x="136.7" y="44.8">+12V</text>
<text x="145.4" y="46.2">200k</text>
<text x="146.2" y="43.9">R7</text>
<text x="163.1" y="46.2">100k</text>
<text x="164" y="43.9">R8</text>
<text x="208.3" y="42.1">TL074</text>
<text x="209.1" y="44.4">U1B</text>
<text x="268.8" y="42.7">10uF</text>
<text x="29.8" y="52.6">100k</text>
<text x="30.6" y="50.3">R9</text>
<text x="40.1" y="51">GND</text>
<text x="173.4" y="53.6">GND</text>
<text x="183.6" y="53.6">GND</text>
<text x="201.4" y="53.6">GND</text>
<text x="230" y="53">C3</text>
<text x="247.8" y="53">C4</text>
<text x="259.8" y="51.6">1N5817</text>
<text x="261.8" y="49.1">D5</text>
<text x="273.2" y="53">C5</text>
<text x="274.6" y="49.7">-12V</text>
<text x="222.7" y="54.3">+12V</text>
<text x="228.8" y="55.3">0.1uF</text>
<text x="240.5" y="54.3">+12V</text>
<text x="246.6" y="55.3">0.1uF</text>
<text x="265.9" y="54.3">+12V</text>
<text x="272" y="55.3">0.1uF</text>
<text x="47.9" y="63">R11</text>
<text x="48.1" y="65.3">47k</text>
<text x="112.7" y="61.7">R10</text>
<text x="112.8" y="64">47k</text>
<text x="167.3" y="64.3">R12</text>
<text x="204.1" y="64.3">R13</text>
<text x="228" y="64.8" transform="rotate(-90 228 64.8)">V+</text>
<text x="229" y="65.8">U1E</text>
<text x="245.7" y="64.8" transform="rotate(-90 245.7 64.8)">V+</text>
<text x="246.8" y="65.8">U2E</text>
<text x="271.1" y="64.8" transform="rotate(-90 271.1 64.8)">V+</text>
<text x="272.2" y="65.8">U3E</text>
<text x="21.2" y="70.2">+12V</text>
<text x="85.9" y="68.9">+12V</text>
<text x="140.5" y="70.2">+12V</text>
<text x="167.4" y="66.6">47k</text>
<text x="203.8" y="66.6">100k</text>
<text x="229.1" y="68.1">TL074</text>
<text x="246.9" y="68.1">TL074</text>
<text x="272.3" y="68.1">TL074</text>
<text x="30.1" y="77">R15</text>
<text x="47" y="77.6">TL074</text>
<text x="47.8" y="75.3">U2B</text>
<text x="94.6" y="78">100k</text>
<text x="94.9" y="75.7">R14</text>
<text x="111.8" y="76.3">TL074</text>
<text x="112.5" y="74">U1C</text>
<text x="149.5" y="77">R16</text>
<text x="166.4" y="77.6">TL074</text>
<text x="167.2" y="75.3">U3A</text>
<text x="202.7" y="77.8">U3B</text>
<text x="16.7" y="83.2">100k</text>
<text x="17.6" y="80.9">RV3</text>
<text x="29.8" y="79.3">100k</text>
<text x="81.5" y="82">100k</text>
<text x="82.3" y="79.6">RV2</text>
<text x="136.1" y="83.2">100k</text>
<text x="136.9" y="80.9">RV4</text>
<text x="149.2" y="79.3">100k</text>
<text x="177.2" y="81.6">1N4148</text>
<text x="179.2" y="79.2">D6</text>
<text x="191.1" y="81.8">100k</text>
<text x="191.4" y="79.5">R17</text>
<text x="201.9" y="80.2">TL074</text>
<text x="218.4" y="82.6">SW2A</text>
<text x="222.9" y="79.5">-12V</text>
<text x="228.8" y="78.4">0.1uF</text>
<text x="230" y="80.9">C6</text>
<text x="235.5" y="79.7">GND</text>
<text x="240.7" y="79.5">-12V</text>
<text x="246.6" y="78.4">0.1uF</text>
<text x="247.8" y="80.9">C7</text>
<text x="253.3" y="79.7">GND</text>
<text x="266.1" y="79.5">-12V</text>
<text x="272" y="78.4">0.1uF</text>
<text x="273.2" y="80.9">C8</text>
<text x="278.7" y="79.7">GND</text>
<text x="44.6" y="87.2">+</text>
<text x="109.3" y="86">+</text>
<text x="164" y="87.2">+</text>
<text x="199.5" y="89.8">+</text>
<text x="215.2" y="84.9">SW_DPDT_x2</text>
<text x="21" y="93">GND</text>
<text x="85.8" y="91.7">GND</text>
<text x="94.9" y="94.7">R19</text>
<text x="104.9" y="95.5">GND</text>
<text x="140.4" y="93">GND</text>
<text x="159.5" y="94.2">GND</text>
<text x="186.2" y="91.1">R18</text>
<text x="186.4" y="93.4">100k</text>
<text x="29.8" y="98.3">100k</text>
<text x="30.1" y="96">R20</text>
<text x="40.1" y="96.8">GND</text>
<text x="94.6" y="97">100k</text>
<text x="149.2" y="98.3">100k</text>
<text x="149.5" y="96">R21</text>
<text x="195" y="96.8">GND</text>
<text x="212.8" y="98">GND</text>
<text x="252.4" y="101.1">R22</text>
<text x="265.1" y="101.1">R23</text>
<text x="102.4" y="107">+12V</text>
<text x="182.3" y="103.1">GND</text>
<text x="200.3" y="104.9">R24</text>
<text x="200.5" y="107.2">47k</text>
<text x="252" y="103.4">100k</text>
<text x="264.7" y="103.4">200k</text>
<text x="130.4" y="112.1">D12</text>
<text x="138.1" y="112.5">R26</text>
<text x="263.7" y="112.6">U2D</text>
<text x="106.2" y="114.1">R25</text>
<text x="106.2" y="116.4">10k</text>
<text x="129" y="114.4">1N4148</text>
<text x="137.7" y="114.8">100k</text>
<text x="167.1" y="117.1">1N4148</text>
<text x="169.1" y="114.8">D7</text>
<text x="184.7" y="117.4">100k</text>
<text x="185.1" y="115.1">R27</text>
<text x="215.2" y="115.2">SW_DPDT_x2</text>
<text x="218.4" y="118.2">SW2B</text>
<text x="262.9" y="115.1">TL074</text>
<text x="275.2" y="117.6">R28</text>
<text x="275.9" y="119.9">1k</text>
<text x="41.6" y="121.4">R29</text>
<text x="41.7" y="123.7">30k</text>
<text x="107.2" y="124">LED</text>
<text x="107.3" y="121.7">D8</text>
<text x="135.3" y="125.3">1N4148</text>
<text x="139.3" y="122.7">D13</text>
<text x="151.3" y="122.8">+</text>
<text x="197" y="125.3">+</text>
<text x="241.1" y="124.1">RV5</text>
<text x="260.5" y="125.3">+</text>
<text x="90.8" y="128.8">100k</text>
<text x="91.1" y="126.5">R31</text>
<text x="106.6" y="130.6">Q1</text>
<text x="120.2" y="128.6">+12V</text>
<text x="136.8" y="131.6">R33</text>
<text x="153.7" y="127.2">TL074</text>
<text x="154.5" y="129.5">U2C</text>
<text x="154.6" y="131.6">R34</text>
<text x="178.6" y="126.6">R30</text>
<text x="178.7" y="129">100k</text>
<text x="199.4" y="129.7">TL074</text>
<text x="240.3" y="126.4">100k</text>
<text x="27.6" y="132.8">R35</text>
<text x="27.7" y="135.1">10k</text>
<text x="54.2" y="133.7">+12V</text>
<text x="107.1" y="132.9">2N3904</text>
<text x="124" y="135.7">R32</text>
<text x="124" y="138">10k</text>
<text x="127.8" y="132.4">+12V</text>
<text x="136.5" y="133.9">200k</text>
<text x="154.3" y="133.9">100k</text>
<text x="200.2" y="132">U1D</text>
<text x="201.5" y="136.2">+12V</text>
<text x="210.1" y="137.7">200k</text>
<text x="210.5" y="135.4">R36</text>
<text x="221.6" y="137.7">100k</text>
<text x="221.9" y="135.4">R37</text>
<text x="244.6" y="136.1">GND</text>
<text x="21" y="142.5">GND</text>
<text x="29.4" y="141.9">C9</text>
<text x="57.8" y="140.6">AS3310</text>
<text x="59.8" y="138.1">U4</text>
<text x="102.3" y="141.2">GND</text>
<text x="125.1" y="143.3">D9</text>
<text x="164.5" y="141.2">GND</text>
<text x="174.7" y="141.2">GND</text>
<text x="192.5" y="141.2">GND</text>
<text x="27.2" y="144.2">0.001uF</text>
<text x="48.8" y="146.9">VP</text>
<text x="48.8" y="149.5">GATE</text>
<text x="56.5" y="148" transform="rotate(-90 56.5 148)">VCC</text>
<text x="108.9" y="148.1">R38</text>
<text x="125" y="145.6">LED</text>
<text x="205.5" y="148.4">SW_Push</text>
<text x="207.6" y="146.1">SW3</text>
<text x="231.9" y="145">GND</text>
<text x="271.4" y="145.1">J2</text>
<text x="48.8" y="154.6">VCA</text>
<text x="48.8" y="152">TRIG</text>
<text x="82.1" y="154">+12V</text>
<text x="108.5" y="150.4">100k</text>
<text x="124.4" y="152.2">Q2</text>
<text x="124.9" y="154.5">2N3904</text>
<text x="185.9" y="155.9">+12V</text>
<text x="192.7" y="155.6">R45</text>
<text x="207.9" y="155.6">R46</text>
<text x="276.1" y="154.9" transform="rotate(-90 276.1 154.9)">Conn_01x10_Male</text>
<text x="48.8" y="157.1">VCD</text>
<text x="48.8" y="159.6">VCS</text>
<text x="55.6" y="157.1">ENVOUT</text>
<text x="152" y="160.8">R40</text>
<text x="192.3" y="157.9">100k</text>
<text x="207.6" y="157.9">100k</text>
<text x="48.8" y="164.7">IIN</text>
<text x="48.8" y="162.2">VCR</text>
<text x="55.6" y="162.2">ATKOUT</text>
<text x="85.9" y="162.3">R39</text>
<text x="86" y="164.6">100k</text>
<text x="120.1" y="162.8">GND</text>
<text x="152.2" y="163.1">39k</text>
<text x="211.5" y="165.3">GND</text>
<text x="263.6" y="162.8">GND</text>
<text x="48.8" y="172.3">CAP</text>
<text x="48.8" y="169.8">CCOMP</text>
<text x="56.5" y="173.7" transform="rotate(-90 56.5 173.7)">VEE</text>
<text x="59.1" y="173.7" transform="rotate(-90 59.1 173.7)">PGND</text>
<text x="61.6" y="173.7" transform="rotate(-90 61.6 173.7)">GND</text>
<text x="106.7" y="171.7">TL074</text>
<text x="107.5" y="169.4">U3D</text>
<text x="119" y="173.1">D10</text>
<text x="134.3" y="173.5">R41</text>
<text x="150.6" y="171.8">U3C</text>
<text x="26.1" y="177.4">C10</text>
<text x="26.3" y="179.8">0.01uF</text>
<text x="40" y="177.4">C11</text>
<text x="40.3" y="179.8">0.03uF</text>
<text x="104.3" y="176.1">+</text>
<text x="117.6" y="175.4">1N4148</text>
<text x="133.9" y="175.8">100k</text>
<text x="149.9" y="174.1">TL074</text>
<text x="166" y="176">R42</text>
<text x="166.7" y="178.3">1k</text>
<text x="57.9" y="182.6">R44</text>
<text x="58.1" y="185">470</text>
<text x="78.5" y="180.1">RV6</text>
<text x="78.8" y="182.4">10k</text>
<text x="126.5" y="181.4">R43</text>
<text x="126.7" y="183.7">100k</text>
<text x="147.4" y="183.8">+</text>
<text x="21" y="186.9">GND</text>
<text x="35" y="186.9">GND</text>
<text x="64.2" y="186.9">GND</text>
<text x="122.6" y="190.7">GND</text>
<text x="141.7" y="190.7">GND</text>
<text x="53.6" y="195.7">-12V</text>
<text x="82" y="192">GND</text>
</g>
<g font-size="1.8">
<text x="113.6" y="15.2">ManTrigger</text>
<text x="123.4" y="24.1">Trigger</text>
<text x="99.1" y="33">EocOut</text>
<text x="224.8" y="34.3">VTrig</text>
<text x="62.2" y="38.1">AttackControl</text>
<text x="20.9" y="54.6">Acv</text>
<text x="62.2" y="83.8">DecayControl</text>
<text x="126.7" y="82.8" transform="rotate(-90 126.7 82.8)">ReleaseControl</text>
<text x="226.1" y="88.9">SustainControl</text>
<text x="20.9" y="100.3">Dcv</text>
<text x="85.6" y="99.1">Rcv</text>
<text x="139.1" y="100.3">Scv</text>
<text x="239.5" y="105.4">env</text>
<text x="128" y="117.1" transform="rotate(-90 128 117.1)">Gate</text>
<text x="118.6" y="121.9">ManTrigger</text>
<text x="226.1" y="124.5">Vgate</text>
<text x="280.7" y="121.9">Out</text>
<text x="88.6" y="131.1" transform="rotate(-90 88.6 131.1)">EocOut</text>
<text x="36.6" y="133.6" transform="rotate(-90 36.6 133.6)">Vgate</text>
<text x="80" y="135.9">env</text>
<text x="262.2" y="133.3">Acv</text>
<text x="262.2" y="135.9">Dcv</text>
<text x="259.3" y="143.5">Trigger</text>
<text x="262.2" y="141">Rcv</text>
<text x="262.3" y="138.4">Scv</text>
<text x="22.1" y="147.3">VTrig</text>
<text x="261.5" y="146">Gate</text>
<text x="262.4" y="148.6">Out</text>
<text x="25.1" y="153.7">AttackControl</text>
<text x="103.6" y="152.4">env</text>
<text x="218.4" y="152.4">ManTrigger</text>
<text x="259.1" y="151.1">EocOut</text>
<text x="23.9" y="161.3">ReleaseControl</text>
<text x="24.2" y="158.7">SustainControl</text>
<text x="25.3" y="156.2">DecayControl</text>
<text x="92.2" y="175.3">env</text>
<text x="175" y="180.6" transform="rotate(-90 175 180.6)">EocOut</text>
</g>
<g font-size="1.8" fill="#0000c2">
<text x="114.3" y="44.4">Retrig</text>
<text x="177.8" y="59.7">Trigger buffer</text>
<text x="259.1" y="87.6">Power</text>
<text x="228.6" y="93.7">Output Attenuverter</text>
<text x="229.1" y="97.8">G = -2 - 2 giving an output of 0- -10v or 0 +10v</text>
<text x="43.2" y="105.4">Attack Decay Reease</text>
<text x="163.8" y="102.9">Sustain</text>
<text x="225.8" y="108.2" transform="rotate(-90 225.8 108.2)">ADSR / AD</text>
<text x="31.7" y="115.6">From AS3310 Datasheet</text>
<text x="168.9" y="147.3">Gate buffer</text>
<text x="99.1" y="161.3">LEDS</text>
<text x="100.3" y="193">EOC detector</text>
</g>
</svg>
